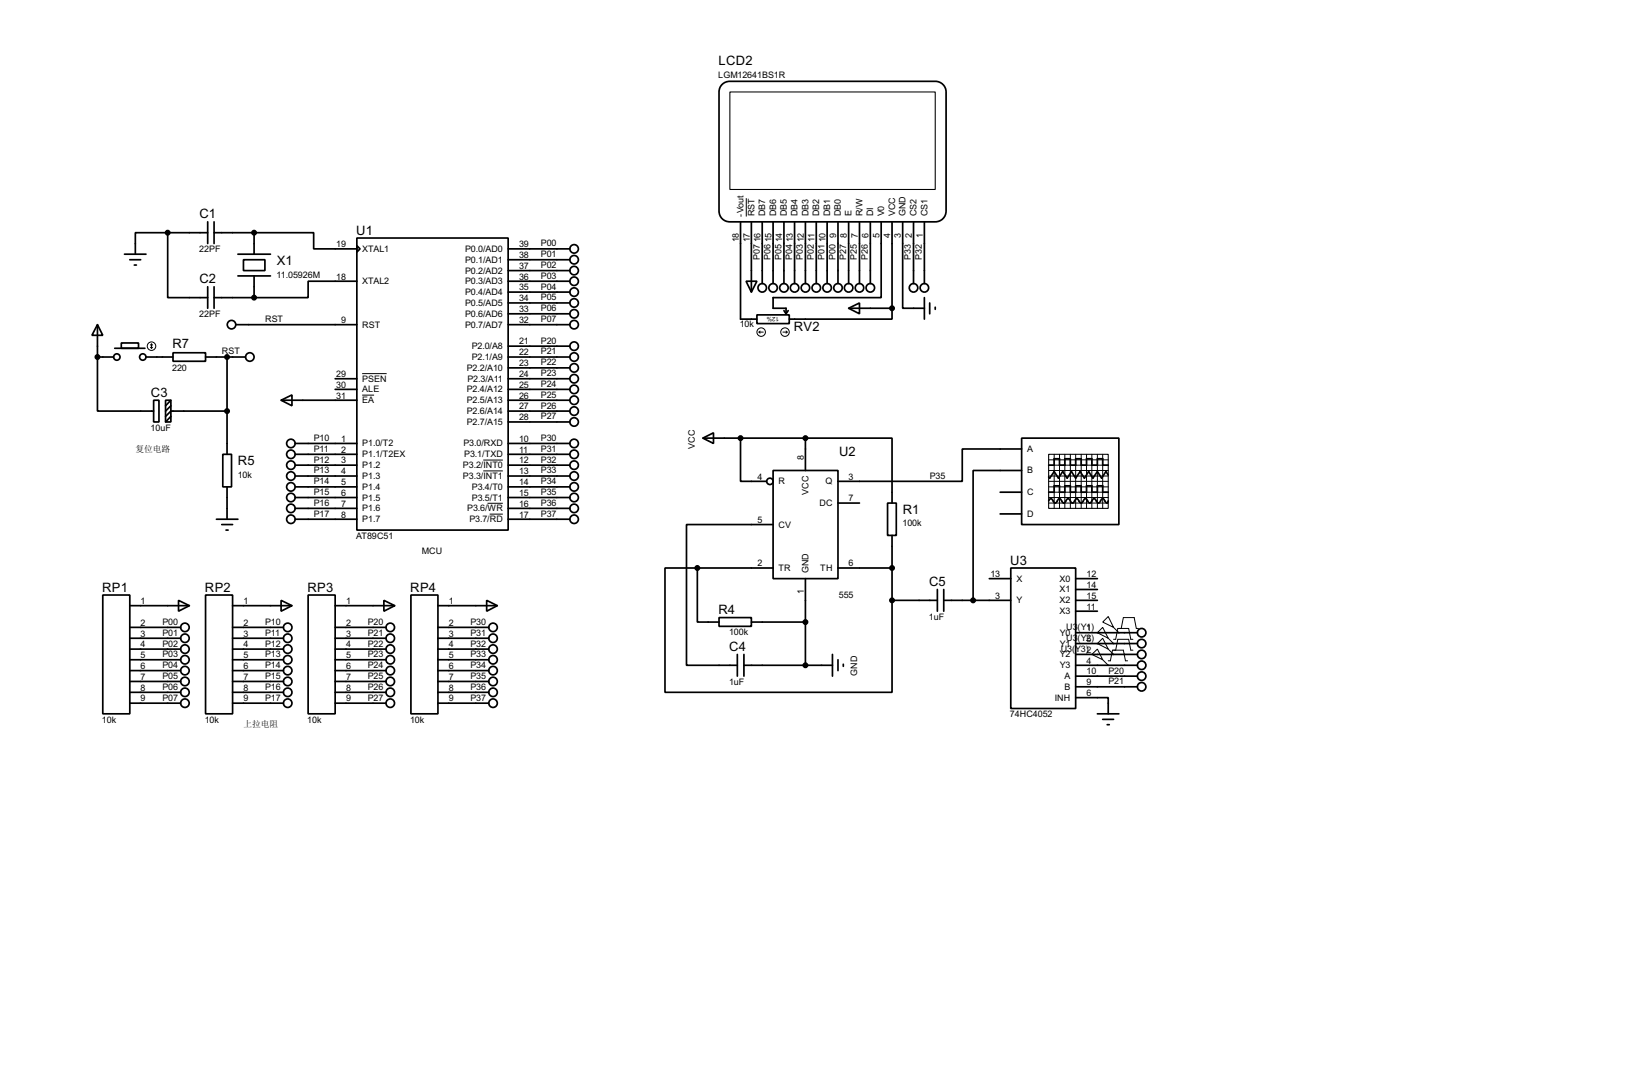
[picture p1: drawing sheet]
<svg xmlns="http://www.w3.org/2000/svg" width="383mm" height="256mm" viewBox="0 0 383 256" stroke-linecap="round" stroke-linejoin="round" font-family="sans-serif">
<g fill="none" stroke="#000" stroke-width=".4">
<path d="M169.5 20a2.54 2.54 0 0 1 2-.9h48.3a2.52 2.52 0 0 1 2.5 2.5v28a2.53 2.53 0 0 1-2.5 2.5h-48.3a2.5 2.5 0 0 1-2.5-2.5v-28v-.6zM29.3 59.7h5M39.4 54.7h-7.6v5M39.4 54.7v15.2h9.4M39.4 54.7h9.4M48.8 52.1v5.1M50.3 54.7h9.4M50.3 52.1v5.1M55.9 59.7h7.7M59.7 54.7h14v3.8h10.2M59.7 54.7v5M83.9 55.9h35.5v68.6h-35.5z"/>
<path d="M83.9 57.7l.7 .8-.7 .7zM119.4 58.5h14.5M174 52.1v22.9h3.9M176.6 52.1v16.5M179.1 52.1v14.5M181.7 52.1v14.5M184.2 52.1v14.5M186.7 52.1v14.5M189.3 52.1v14.5M191.8 52.1v14.5M194.4 52.1v14.5M196.9 52.1v14.5"/>
<path d="M199.4 52.1v14.5M202 52.1v14.5M204.5 52.1v14.5M207.1 52.1v17.8h-25.4v2.5h3v1.3M209.6 52.1v20.3M212.1 52.1v20.3h5.1M214.7 52.1v14.5M217.2 52.1v14.5M22.9 76.3l1.3 2.5h-2.6zM22.9 76.3v7.6M30.5 61h2.6M31.6 62.3h.5"/>
<path d="M48.8 67.4v5M50.3 69.9h9.4M50.3 67.4v5M55.4 76.3h28.5M55.9 64.8h7.7M57.2 61h5.1v2.6h-5.1zM59.7 64.8v5.1M83.9 66.1h-11.5v3.8h-12.7M119.4 76.3h14.5M119.4 61h14.5M119.4 63.6h14.5M119.4 66.1h14.5"/>
<path d="M119.4 68.6h14.5M119.4 71.2h14.5M119.4 73.7h14.5M175.3 66.1h2.6l-1.3 2.5zM177.9 74h7.6v2h-7.6zM184.2 73l.5 .7M185.2 73l-.5 .7M199.4 72.4l2.6-1.2v2.5zM199.4 72.4h10.2M209.6 72.4v2.6h-24.1M217.2 69.9v5.1M218.5 71.2v2.5"/>
<path d="M219.8 72.2v.5M22.9 83.9v12.7h13.2M22.9 83.9h3.8M27 81.8h7.1M28.5 80.6h4.1v1.2h-4.1zM34.3 83.9h6.4M36.1 94h1.3v5.1h-1.3zM38.9 94h1.3v5.1h-1.3zM40.2 94l-1.3 1.3M40.2 95.3l-1.3 1.3M40.2 97.8l-1.3 1.3M40.7 82.9h7.6v2h-7.6z"/>
<path d="M48.3 83.9h9.4M53.4 83.9v22.8M53.4 96.6h-13.2l-1.3 1.2M66.1 94l2.5-1.2v2.5zM66.1 94h17.8M78.8 89h5.1M78.8 91.5h5.1M119.4 83.9h14.5M119.4 96.6h14.5M119.4 94h14.5M119.4 81.3h14.5M119.4 86.4h14.5"/>
<path d="M119.4 89h14.5M119.4 91.5h14.5M119.4 99.1h14.5M52.4 106.7h2v7.7h-2zM53.4 114.4v7.6M69.4 104.2h14.5M69.4 106.7h14.5M69.4 109.3h14.5M69.4 111.8h14.5M69.4 114.4h14.5M69.4 116.9h14.5M69.4 119.4h14.5"/>
<path d="M119.4 104.2h14.5M119.4 106.7h14.5M119.4 109.3h14.5M119.4 111.8h14.5M119.4 114.4h14.5M119.4 116.9h14.5M119.4 119.4h14.5M165.2 102.9l2.5-1.2v2.5zM165.2 102.9h24.1M174 102.9v10.2h6.1M181.7 110.5h15.2v25.4h-15.2zM189.3 102.9h20.3v15.3"/>
<path d="M189.3 102.9v7.6M196.9 118.2h5.1M208.6 118.2h2v7.6h-2zM235 115.6h5.1M240.1 102.9h22.8v20.3h-22.8zM240.1 105.5h-14v7.6h-29.2M240.1 110.5h-11.4v30.5M246.4 117.7l.5-.6 1.1 1.1 1-1.1 1 1.1 1-1.1 .4 .4a.58 .58 0 0 0 .6 .7 .58 .58 0 0 0 .6-.7l.4-.4 .5 .6a.54 .54 0 0 0 .8 .3l.8-.9 1 1.1 1-1.1 1 1.1 1-1.1 1.1 1.1 .2-.5M246.4 109.3h1.3v-1.5h1.3v1.5h1.2v-1.5h1.3v1.5h1.3v-1.5h1.3v1.5h1.2v-1.5h1.3v1.5h1.3v-1.5h1.2v1.5h1.3M246.4 115.6h1.3v-1.5h1.3v1.5h1.2v-1.5h1.3v1.5h1.3v-1.5h1.3v1.5h1.2v-1.5h1.3v1.5h1.3v-1.5h1.2v1.5h1.3M260.4 111.6l-.5-.8-1 1.5-1-1.5-1.1 1.5-1-1.5-1 1.5-1-1.5-1 1.5-1-1.5-1 1.5-1.1-1.5-1 1.5-1-1.5-1 1.5-.3-.2M24.2 139.8h6.3v27.9h-6.3z"/>
<path d="M48.3 139.8h6.4v27.9h-6.4zM50.9 122h5M52.1 123.2h2.6M53.1 124.5h.5M69.4 122h14.5M72.4 139.8h6.4v27.9h-6.4zM96.6 139.8h6.3v27.9h-6.3zM119.4 122h14.5M163.9 133.4v12.7h5.1M163.9 133.4h-7.6v29.2h53.3v-21.6M163.9 133.4h17.8M181.7 123.2h-20.4v33.1h12"/>
<path d="M189.3 135.9v20.4M196.9 133.4h12.7M209.6 125.8v15.2M220.3 138.5v5.1M221.8 138.5v5.1M232.5 135.9h5M235 120.7h5.1M237.5 133.4h15.3v33h-15.3zM252.8 135.9h5.1M252.8 138.5h5.1M30.5 147.4h12M30.5 149.9h12"/>
<path d="M30.5 152.5h12M30.5 155h12M30.5 157.5h12M30.5 142.3h14M42 141l2.5 1.3-2.5 1.3zM54.7 147.4h11.9M54.7 149.9h11.9M54.7 152.5h11.9M54.7 155h11.9M54.7 157.5h11.9M54.7 142.3h13.9M66.1 141l2.5 1.3-2.5 1.3z"/>
<path d="M78.8 147.4h11.9M78.8 149.9h11.9M78.8 152.5h11.9M78.8 155h11.9M78.8 157.5h11.9M78.8 142.3h14M90.2 141l2.6 1.3-2.6 1.3zM102.9 147.4h12M102.9 149.9h12M102.9 152.5h12M102.9 155h12M102.9 157.5h12"/>
<path d="M102.9 142.3h14M114.4 141l2.5 1.3-2.5 1.3zM169 145.1h7.6v2h-7.6zM173.3 153.7v5.1M174.8 156.3h20.8M174.8 153.7v5.1M176.6 146.1h12.7M195.6 153.7v5.1M196.9 155v2.5M198.2 156v.5M209.6 141h10.7M221.8 141h15.7"/>
<path d="M252.8 156.3h14.5M252.8 141h5.1M252.8 158.8h14.5M252.8 148.6h14.5M252.8 151.2h14.5M252.8 153.7h14.5M252.8 143.6h5.1M30.5 160.1h12M30.5 162.6h12M30.5 165.2h12M54.7 160.1h11.9M54.7 162.6h11.9"/>
<path d="M54.7 165.2h11.9M78.8 160.1h11.9M78.8 162.6h11.9M78.8 165.2h11.9M102.9 160.1h12M102.9 162.6h12M102.9 165.2h12M252.8 163.9h7.6v3.8M252.8 161.3h14.5M257.9 167.7h5M259.1 169h2.6M260.2 170.2h.5"/>
<circle cx="134.9" cy="58.5" r="1"/>
<circle cx="54.4" cy="76.3" r="1"/>
<circle cx="134.9" cy="61" r="1"/>
<circle cx="134.9" cy="71.2" r="1"/>
<circle cx="134.9" cy="63.6" r="1"/>
<circle cx="134.9" cy="73.7" r="1"/>
<circle cx="134.9" cy="68.6" r="1"/>
<circle cx="134.9" cy="66.1" r="1"/>
<circle cx="134.9" cy="76.3" r="1"/>
<circle cx="179.1" cy="67.6" r="1"/>
<circle cx="181.6" cy="67.6" r="1"/>
<circle cx="184.2" cy="67.6" r="1"/>
<circle cx="186.7" cy="67.6" r="1"/>
<circle cx="189.2" cy="67.6" r="1"/>
<circle cx="191.8" cy="67.6" r="1"/>
<circle cx="194.3" cy="67.6" r="1"/>
<circle cx="196.9" cy="67.6" r="1"/>
<circle cx="199.4" cy="67.6" r="1"/>
<circle cx="201.9" cy="67.6" r="1"/>
<circle cx="204.5" cy="67.6" r="1"/>
<circle cx="214.6" cy="67.6" r="1"/>
<circle cx="217.2" cy="67.6" r="1"/>
<circle cx="27.4" cy="83.9" r=".75"/>
<circle cx="33.5" cy="83.9" r=".75"/>
<circle cx="58.7" cy="83.9" r="1"/>
<circle cx="134.9" cy="86.4" r="1"/>
<circle cx="134.9" cy="83.9" r="1"/>
<circle cx="134.9" cy="94" r="1"/>
<circle cx="134.9" cy="89" r="1"/>
<circle cx="134.9" cy="96.6" r="1"/>
<circle cx="134.9" cy="81.3" r="1"/>
<circle cx="134.9" cy="91.5" r="1"/>
<circle cx="134.9" cy="99.1" r="1"/>
<circle cx="68.3" cy="109.3" r="1"/>
<circle cx="68.3" cy="106.7" r="1"/>
<circle cx="68.3" cy="116.9" r="1"/>
<circle cx="68.3" cy="104.2" r="1"/>
<circle cx="68.3" cy="111.8" r="1"/>
<circle cx="68.3" cy="114.4" r="1"/>
<circle cx="68.3" cy="119.4" r="1"/>
<circle cx="134.9" cy="109.3" r="1"/>
<circle cx="134.9" cy="106.7" r="1"/>
<circle cx="134.9" cy="114.4" r="1"/>
<circle cx="134.9" cy="104.2" r="1"/>
<circle cx="134.9" cy="119.4" r="1"/>
<circle cx="134.9" cy="111.8" r="1"/>
<circle cx="134.9" cy="116.9" r="1"/>
<circle cx="180.9" cy="113.1" r=".75"/>
<circle cx="68.3" cy="122" r="1"/>
<circle cx="134.9" cy="122" r="1"/>
<circle cx="43.4" cy="157.5" r="1"/>
<circle cx="43.4" cy="147.4" r="1"/>
<circle cx="43.4" cy="155" r="1"/>
<circle cx="43.4" cy="152.5" r="1"/>
<circle cx="43.4" cy="149.9" r="1"/>
<circle cx="67.6" cy="147.4" r="1"/>
<circle cx="67.6" cy="152.5" r="1"/>
<circle cx="67.6" cy="149.9" r="1"/>
<circle cx="67.6" cy="157.5" r="1"/>
<circle cx="67.6" cy="155" r="1"/>
<circle cx="91.7" cy="147.4" r="1"/>
<circle cx="91.7" cy="152.5" r="1"/>
<circle cx="91.7" cy="149.9" r="1"/>
<circle cx="91.7" cy="155" r="1"/>
<circle cx="91.7" cy="157.5" r="1"/>
<circle cx="115.8" cy="152.5" r="1"/>
<circle cx="115.8" cy="149.9" r="1"/>
<circle cx="115.8" cy="147.4" r="1"/>
<circle cx="115.8" cy="157.5" r="1"/>
<circle cx="115.8" cy="155" r="1"/>
<circle cx="268.2" cy="153.7" r="1"/>
<circle cx="268.2" cy="151.2" r="1"/>
<circle cx="268.2" cy="148.6" r="1"/>
<circle cx="268.2" cy="158.8" r="1"/>
<circle cx="268.2" cy="156.3" r="1"/>
<circle cx="43.4" cy="160.1" r="1"/>
<circle cx="43.4" cy="162.6" r="1"/>
<circle cx="43.4" cy="165.2" r="1"/>
<circle cx="67.6" cy="162.6" r="1"/>
<circle cx="67.6" cy="160.1" r="1"/>
<circle cx="67.6" cy="165.2" r="1"/>
<circle cx="91.7" cy="162.6" r="1"/>
<circle cx="91.7" cy="160.1" r="1"/>
<circle cx="91.7" cy="165.2" r="1"/>
<circle cx="115.8" cy="162.6" r="1"/>
<circle cx="115.8" cy="165.2" r="1"/>
<circle cx="115.8" cy="160.1" r="1"/>
<circle cx="268.2" cy="161.3" r="1"/>
</g>
<g fill="#000" stroke="#000" stroke-width=".4">
<circle cx="39.4" cy="54.7" r=".5"/>
<circle cx="59.7" cy="54.7" r=".5"/>
<circle cx="59.7" cy="69.9" r=".5"/>
<circle cx="209.6" cy="72.4" r=".5"/>
<circle cx="22.9" cy="83.9" r=".5"/>
<circle cx="53.3" cy="83.9" r=".5"/>
<circle cx="53.3" cy="96.6" r=".5"/>
<circle cx="174" cy="102.9" r=".5"/>
<circle cx="189.2" cy="102.9" r=".5"/>
<circle cx="163.8" cy="133.4" r=".5"/>
<circle cx="209.6" cy="133.4" r=".5"/>
<circle cx="189.2" cy="156.3" r=".5"/>
<circle cx="189.2" cy="146.1" r=".5"/>
<circle cx="209.6" cy="141" r=".5"/>
<circle cx="228.6" cy="141" r=".5"/>
</g>
<g fill="none" stroke="#000" stroke-width=".23">
<path d="M175.4 46.6v4.3M178.4 78l.2 .3M178.4 78h1M178.6 77.8l-.2 .2M184 78h1M184.7 77.8l.3 .2M185 78l-.3 .3M35.4 81.6l.2 .2M35.6 80.8v1M35.6 80.8l-.2 .3M35.6 80.8l.3 .3M35.9 81.6l-.3 .2"/>
<path d="M85.1 92.8h2.8M85.1 87.8h5.8M113.6 108.1h4.6M113.6 110.6h4.6M114.6 118.2h3.6M246.4 108h14M246.4 110.5h14M246.4 109.3h14M246.4 111.8h14M246.4 114.4h14M246.4 115.6h14M246.4 116.9h14"/>
<path d="M246.4 118.2h14M246.4 113.1h14M247.7 106.7v12.7M249 106.7v12.7M250.2 106.7v12.7M251.5 106.7v12.7M252.8 106.7v12.7M254.1 106.7v12.7M255.3 106.7v12.7M256.6 106.7v12.7M257.9 106.7v12.7M259.1 106.7v12.7"/>
<path d="M115.1 120.8h3.1M256.6 153.7l1.3-1.2 1.2 2.5zM257.9 148.6l1.2-1.2 1.3 2.5zM257.9 151.2l1.2-1.3 1.3 2.6zM259.1 155l1.3 1.3M260.4 144.8l1.3 2.6-2.6-1.3zM260.4 149.9l1.3 1.3M260.4 152.5l1.3 1.2M260.4 155.2h.5l.5-2.5h2.6l.5 2.5h.5M261.7 147.4l1.2 1.2M261.7 150.2h.5l.5-2.6h2.5l.5 2.6h.5M262.2 152.7l.5-2.5h2.5l.5 2.5h.5"/>
<path d="M263.5 147.6l.5-2.5h2.5l.5 2.5h.5"/>
<circle cx="178.8" cy="78" r="1"/>
<circle cx="184.4" cy="78" r="1"/>
<circle cx="35.6" cy="81.3" r="1"/>
</g>
<path d="M171.5 21.6h48.3v22.9h-48.3zM246.4 106.7h14v12.7h-14z" fill="none" stroke="#000" stroke-width=".25"/>
<g font-size="3.4">
<text x="168.8" y="15.3">LCD2</text>
<text x="46.9" y="51.3">C1</text>
<text x="83.7" y="55.1">U1</text>
<text x="65.1" y="62.2">X1</text>
<text x="46.9" y="66.6">C2</text>
<text x="186.6" y="77.6">RV2</text>
<text x="40.5" y="81.8">R7</text>
<text x="35.5" y="93.2">C3</text>
<text x="197.2" y="107.2">U2</text>
<text x="55.9" y="109.3">R5</text>
<text x="212.1" y="120.7">R1</text>
<text x="218.3" y="137.7">C5</text>
<text x="237.4" y="132.6">U3</text>
<text x="24" y="139">RP1</text>
<text x="48.2" y="139">RP2</text>
<text x="72.3" y="139">RP3</text>
<text x="96.4" y="139">RP4</text>
<text x="168.8" y="144.3">R4</text>
<text x="171.4" y="152.9">C4</text>
</g>
<g font-size="2.4">
<text x="168.8" y="18.3">LGM12641BS1R</text>
<text x="174.7" y="50.8" transform="rotate(-90 174.7 50.8)">-Vout</text>
<text x="177.3" y="50.8" transform="rotate(-90 177.3 50.8)">RST</text>
<text x="179.8" y="50.8" transform="rotate(-90 179.8 50.8)">DB7</text>
<text x="182.4" y="50.8" transform="rotate(-90 182.4 50.8)">DB6</text>
<text x="184.9" y="50.8" transform="rotate(-90 184.9 50.8)">DB5</text>
<text x="187.4" y="50.8" transform="rotate(-90 187.4 50.8)">DB4</text>
<text x="190" y="50.8" transform="rotate(-90 190 50.8)">DB3</text>
<text x="192.5" y="50.8" transform="rotate(-90 192.5 50.8)">DB2</text>
<text x="195.1" y="50.8" transform="rotate(-90 195.1 50.8)">DB1</text>
<text x="197.6" y="50.8" transform="rotate(-90 197.6 50.8)">DB0</text>
<text x="200.1" y="50.8" transform="rotate(-90 200.1 50.8)">E</text>
<text x="202.7" y="50.8" transform="rotate(-90 202.7 50.8)">R/W</text>
<text x="205.2" y="50.8" transform="rotate(-90 205.2 50.8)">DI</text>
<text x="207.8" y="50.8" transform="rotate(-90 207.8 50.8)">V0</text>
<text x="210.3" y="50.8" transform="rotate(-90 210.3 50.8)">VCC</text>
<text x="212.8" y="50.8" transform="rotate(-90 212.8 50.8)">GND</text>
<text x="215.4" y="50.8" transform="rotate(-90 215.4 50.8)">CS2</text>
<text x="217.9" y="50.8" transform="rotate(-90 217.9 50.8)">CS1</text>
<text x="46.8" y="59.3">22PF</text>
<text x="79" y="58.1">19</text>
<text x="85.1" y="59.2">XTAL1</text>
<text x="109.3" y="59.2">P0.0/AD0</text>
<text x="122" y="58.1">39</text>
<text x="127.1" y="57.9">P00</text>
<text x="173.6" y="57" transform="rotate(-90 173.6 57)">18</text>
<text x="176.2" y="57" transform="rotate(-90 176.2 57)">17</text>
<text x="191.4" y="56.8" transform="rotate(-90 191.4 56.8)">11</text>
<text x="196.5" y="55.8" transform="rotate(-90 196.5 55.8)">9</text>
<text x="199" y="55.8" transform="rotate(-90 199 55.8)">8</text>
<text x="201.6" y="55.8" transform="rotate(-90 201.6 55.8)">7</text>
<text x="204.1" y="55.8" transform="rotate(-90 204.1 55.8)">6</text>
<text x="206.7" y="55.8" transform="rotate(-90 206.7 55.8)">5</text>
<text x="209.2" y="55.8" transform="rotate(-90 209.2 55.8)">4</text>
<text x="211.7" y="55.8" transform="rotate(-90 211.7 55.8)">3</text>
<text x="214.3" y="55.8" transform="rotate(-90 214.3 55.8)">2</text>
<text x="216.8" y="55.8" transform="rotate(-90 216.8 55.8)">1</text>
<text x="65" y="65.3">11.05926M</text>
<text x="79" y="65.6">18</text>
<text x="109.3" y="61.7">P0.1/AD1</text>
<text x="109.3" y="64.2">P0.2/AD2</text>
<text x="122" y="60.6">38</text>
<text x="122" y="63.1">37</text>
<text x="122" y="65.6">36</text>
<text x="127.1" y="60.4">P01</text>
<text x="127.1" y="62.9">P02</text>
<text x="127.1" y="65.5">P03</text>
<text x="178.5" y="61" transform="rotate(-90 178.5 61)">P0716</text>
<text x="181.1" y="61" transform="rotate(-90 181.1 61)">P0615</text>
<text x="183.6" y="61" transform="rotate(-90 183.6 61)">P0514</text>
<text x="186.1" y="61" transform="rotate(-90 186.1 61)">P0413</text>
<text x="188.7" y="61" transform="rotate(-90 188.7 61)">P0312</text>
<text x="191.2" y="61" transform="rotate(-90 191.2 61)">P02</text>
<text x="193.8" y="61" transform="rotate(-90 193.8 61)">P0110</text>
<text x="196.3" y="61" transform="rotate(-90 196.3 61)">P00</text>
<text x="198.8" y="61" transform="rotate(-90 198.8 61)">P27</text>
<text x="201.4" y="61" transform="rotate(-90 201.4 61)">P25</text>
<text x="203.9" y="61" transform="rotate(-90 203.9 61)">P26</text>
<text x="214.1" y="61" transform="rotate(-90 214.1 61)">P33</text>
<text x="216.6" y="61" transform="rotate(-90 216.6 61)">P32</text>
<text x="85.1" y="66.7">XTAL2</text>
<text x="109.3" y="66.7">P0.3/AD3</text>
<text x="109.3" y="69.3">P0.4/AD4</text>
<text x="109.3" y="71.9">P0.5/AD5</text>
<text x="122" y="68.2">35</text>
<text x="122" y="70.8">34</text>
<text x="127.1" y="68">P04</text>
<text x="127.1" y="70.6">P05</text>
<text x="46.8" y="74.5">22PF</text>
<text x="62.3" y="75.6">RST</text>
<text x="80.2" y="75.8">9</text>
<text x="85.1" y="76.9">RST</text>
<text x="109.3" y="74.4">P0.6/AD6</text>
<text x="109.3" y="76.9">P0.7/AD7</text>
<text x="122" y="73.3">33</text>
<text x="122" y="75.8">32</text>
<text x="127.1" y="73.1">P06</text>
<text x="127.1" y="75.6">P07</text>
<text x="173.8" y="76.8">10k</text>
<text x="52.1" y="83.3">RST</text>
<text x="110.8" y="82">P2.0/A8</text>
<text x="122" y="80.9">21</text>
<text x="122" y="83.5">22</text>
<text x="127.1" y="80.7">P20</text>
<text x="127.1" y="83.3">P21</text>
<text x="40.5" y="87.2">220</text>
<text x="79" y="88.5">29</text>
<text x="85.1" y="89.6">PSEN</text>
<text x="109.7" y="87.1">P2.2/A10</text>
<text x="109.8" y="89.6">P2.3/A11</text>
<text x="110.8" y="84.6">P2.1/A9</text>
<text x="122" y="86">23</text>
<text x="122" y="88.5">24</text>
<text x="127.1" y="85.8">P22</text>
<text x="127.1" y="88.4">P23</text>
<text x="79" y="91.1">30</text>
<text x="79" y="93.6">31</text>
<text x="85.1" y="92.2">ALE</text>
<text x="85.1" y="94.7">EA</text>
<text x="109.7" y="92.2">P2.4/A12</text>
<text x="109.7" y="94.7">P2.5/A13</text>
<text x="122" y="91.1">25</text>
<text x="122" y="93.6">26</text>
<text x="127.1" y="90.8">P24</text>
<text x="127.1" y="93.4">P25</text>
<text x="127.1" y="96">P26</text>
<text x="35.4" y="101.2">10uF</text>
<text x="109.7" y="99.8">P2.7/A15</text>
<text x="109.7" y="97.3">P2.6/A14</text>
<text x="122" y="98.7">28</text>
<text x="122" y="96.2">27</text>
<text x="127.1" y="98.5">P27</text>
<text x="73.7" y="103.6">P10</text>
<text x="73.7" y="106.1">P11</text>
<text x="80.2" y="103.8">1</text>
<text x="80.2" y="106.3">2</text>
<text x="85.1" y="104.9">P1.0/T2</text>
<text x="85.1" y="107.4">P1.1/T2EX</text>
<text x="108.9" y="104.9">P3.0/RXD</text>
<text x="109.1" y="107.4">P3.1/TXD</text>
<text x="122" y="103.8">10</text>
<text x="122" y="106.3">11</text>
<text x="127.1" y="103.6">P30</text>
<text x="127.1" y="106.1">P31</text>
<text x="163.3" y="105.4" transform="rotate(-90 163.3 105.4)">VCC</text>
<text x="188.9" y="108" transform="rotate(-90 188.9 108)">8</text>
<text x="241.4" y="106.2">A</text>
<text x="55.9" y="112.2">10k</text>
<text x="73.7" y="108.7">P12</text>
<text x="73.7" y="111.2">P13</text>
<text x="73.7" y="113.8">P14</text>
<text x="80.2" y="108.9">3</text>
<text x="80.2" y="111.4">4</text>
<text x="80.2" y="114">5</text>
<text x="85.1" y="110">P1.2</text>
<text x="85.1" y="112.5">P1.3</text>
<text x="108.8" y="110">P3.2/INT0</text>
<text x="108.8" y="112.5">P3.3/INT1</text>
<text x="122" y="108.9">12</text>
<text x="122" y="111.4">13</text>
<text x="122" y="114">14</text>
<text x="127.1" y="108.7">P32</text>
<text x="127.1" y="111.2">P33</text>
<text x="127.1" y="113.8">P34</text>
<text x="178" y="112.7">4</text>
<text x="182.9" y="113.8">R</text>
<text x="194" y="113.8">Q</text>
<text x="199.4" y="112.7">3</text>
<text x="218.5" y="112.5">P35</text>
<text x="241.4" y="111.2">B</text>
<text x="73.7" y="116.3">P15</text>
<text x="73.7" y="118.8">P16</text>
<text x="80.2" y="116.5">6</text>
<text x="80.2" y="119">7</text>
<text x="85.1" y="115.1">P1.4</text>
<text x="85.1" y="117.6">P1.5</text>
<text x="110.9" y="115.1">P3.4/T0</text>
<text x="110.9" y="117.6">P3.5/T1</text>
<text x="122" y="119">16</text>
<text x="122" y="116.5">15</text>
<text x="127.1" y="116.3">P35</text>
<text x="127.1" y="118.8">P36</text>
<text x="190" y="116.3" transform="rotate(-90 190 116.3)">VCC</text>
<text x="192.5" y="118.9">DC</text>
<text x="199.4" y="117.8">7</text>
<text x="241.4" y="116.3">C</text>
<text x="73.7" y="121.4">P17</text>
<text x="80.2" y="121.6">8</text>
<text x="85.1" y="120.1">P1.6</text>
<text x="85.1" y="122.7">P1.7</text>
<text x="109.8" y="120.1">P3.6/WR</text>
<text x="110.3" y="122.7">P3.7/RD</text>
<text x="122" y="121.6">17</text>
<text x="127.1" y="121.4">P37</text>
<text x="178" y="122.8">5</text>
<text x="182.9" y="123.9">CV</text>
<text x="212.1" y="123.7">100k</text>
<text x="241.4" y="121.4">D</text>
<text x="83.7" y="126.6">AT89C51</text>
<text x="99.1" y="130.2">MCU</text>
<text x="178" y="133">2</text>
<text x="182.9" y="134.1">TR</text>
<text x="190" y="134.6" transform="rotate(-90 190 134.6)">GND</text>
<text x="192.7" y="134.1">TH</text>
<text x="199.4" y="133">6</text>
<text x="232.7" y="135.5">13</text>
<text x="238.8" y="136.6">X</text>
<text x="249" y="136.6">X0</text>
<text x="255.3" y="135.5">12</text>
<text x="33.1" y="141.9">1</text>
<text x="57.2" y="141.9">1</text>
<text x="81.3" y="141.9">1</text>
<text x="105.5" y="141.9">1</text>
<text x="188.9" y="139.6" transform="rotate(-90 188.9 139.6)">1</text>
<text x="197.1" y="140.6">555</text>
<text x="233.9" y="140.6">3</text>
<text x="238.8" y="141.7">Y</text>
<text x="249" y="139.2">X1</text>
<text x="249" y="141.7">X2</text>
<text x="255.3" y="138.1">14</text>
<text x="255.3" y="140.6">15</text>
<text x="255.3" y="143.2">11</text>
<text x="33.1" y="147">2</text>
<text x="33.1" y="149.5">3</text>
<text x="38.2" y="146.8">P00</text>
<text x="38.2" y="149.3">P01</text>
<text x="57.2" y="147">2</text>
<text x="57.2" y="149.5">3</text>
<text x="62.3" y="146.8">P10</text>
<text x="62.3" y="149.3">P11</text>
<text x="81.3" y="147">2</text>
<text x="81.3" y="149.5">3</text>
<text x="86.4" y="146.8">P20</text>
<text x="86.4" y="149.3">P21</text>
<text x="105.5" y="147">2</text>
<text x="105.5" y="149.5">3</text>
<text x="110.5" y="146.8">P30</text>
<text x="110.5" y="149.3">P31</text>
<text x="171.3" y="149.2">100k</text>
<text x="218.3" y="145.7">1uF</text>
<text x="249" y="144.3">X3</text>
<text x="249" y="149.3">Y0</text>
<text x="250.5" y="148.1">U3</text>
<text x="253.2" y="148.1">(Y1)</text>
<text x="255.3" y="148.2">1</text>
<text x="33.1" y="152.1">4</text>
<text x="33.1" y="154.6">5</text>
<text x="38.2" y="151.9">P02</text>
<text x="38.2" y="154.4">P03</text>
<text x="57.2" y="152.1">4</text>
<text x="57.2" y="154.6">5</text>
<text x="62.3" y="151.9">P12</text>
<text x="62.3" y="154.4">P13</text>
<text x="81.3" y="152.1">4</text>
<text x="81.3" y="154.6">5</text>
<text x="86.4" y="151.9">P22</text>
<text x="86.4" y="154.4">P23</text>
<text x="105.5" y="152.1">4</text>
<text x="105.5" y="154.6">5</text>
<text x="110.5" y="151.9">P32</text>
<text x="110.5" y="154.4">P33</text>
<text x="249" y="151.9">Y1</text>
<text x="249" y="154.4">Y2</text>
<text x="249.2" y="153.2">U3(Y3)2</text>
<text x="250.5" y="150.6">U3</text>
<text x="253.2" y="150.6">(Y2)</text>
<text x="255.3" y="150.8">5</text>
<text x="255.3" y="155.9">4</text>
<text x="33.1" y="157.1">6</text>
<text x="33.1" y="159.7">7</text>
<text x="38.2" y="156.9">P04</text>
<text x="38.2" y="159.5">P05</text>
<text x="57.2" y="157.1">6</text>
<text x="57.2" y="159.7">7</text>
<text x="62.3" y="156.9">P14</text>
<text x="62.3" y="159.5">P15</text>
<text x="81.3" y="157.1">6</text>
<text x="81.3" y="159.7">7</text>
<text x="86.4" y="156.9">P24</text>
<text x="86.4" y="159.5">P25</text>
<text x="105.5" y="157.1">6</text>
<text x="105.5" y="159.7">7</text>
<text x="110.5" y="156.9">P34</text>
<text x="110.5" y="159.5">P35</text>
<text x="171.3" y="160.9">1uF</text>
<text x="201.4" y="158.8" transform="rotate(-90 201.4 158.8)">GND</text>
<text x="249" y="157">Y3</text>
<text x="250.1" y="159.5">A</text>
<text x="255.3" y="158.4">10</text>
<text x="255.3" y="160.9">9</text>
<text x="260.4" y="158.2">P20</text>
<text x="260.4" y="160.7">P21</text>
<text x="33.1" y="162.2">8</text>
<text x="33.1" y="164.8">9</text>
<text x="38.2" y="162">P06</text>
<text x="38.2" y="164.6">P07</text>
<text x="57.2" y="162.2">8</text>
<text x="57.2" y="164.8">9</text>
<text x="62.3" y="162">P16</text>
<text x="62.3" y="164.6">P17</text>
<text x="81.3" y="162.2">8</text>
<text x="81.3" y="164.8">9</text>
<text x="86.4" y="162">P26</text>
<text x="86.4" y="164.6">P27</text>
<text x="105.5" y="162.2">8</text>
<text x="105.5" y="164.8">9</text>
<text x="110.5" y="162">P36</text>
<text x="110.5" y="164.6">P37</text>
<text x="247.9" y="164.6">INH</text>
<text x="250.1" y="162">B</text>
<text x="255.3" y="163.5">6</text>
<text x="24" y="169.8">10k</text>
<text x="48.1" y="169.8">10k</text>
<text x="72.2" y="169.8">10k</text>
<text x="96.4" y="169.8">10k</text>
<text x="237.3" y="168.5">74HC4052</text>
</g>
<g font-size="2.1">
<text x="31.8" y="106.1">复位电路</text>
<text x="57.2" y="170.9">上拉电阻</text>
</g>
<text font-size="1.6" x="183.1" y="74.4" transform="rotate(-180 183.1 74.4)">12%</text>
</svg>
